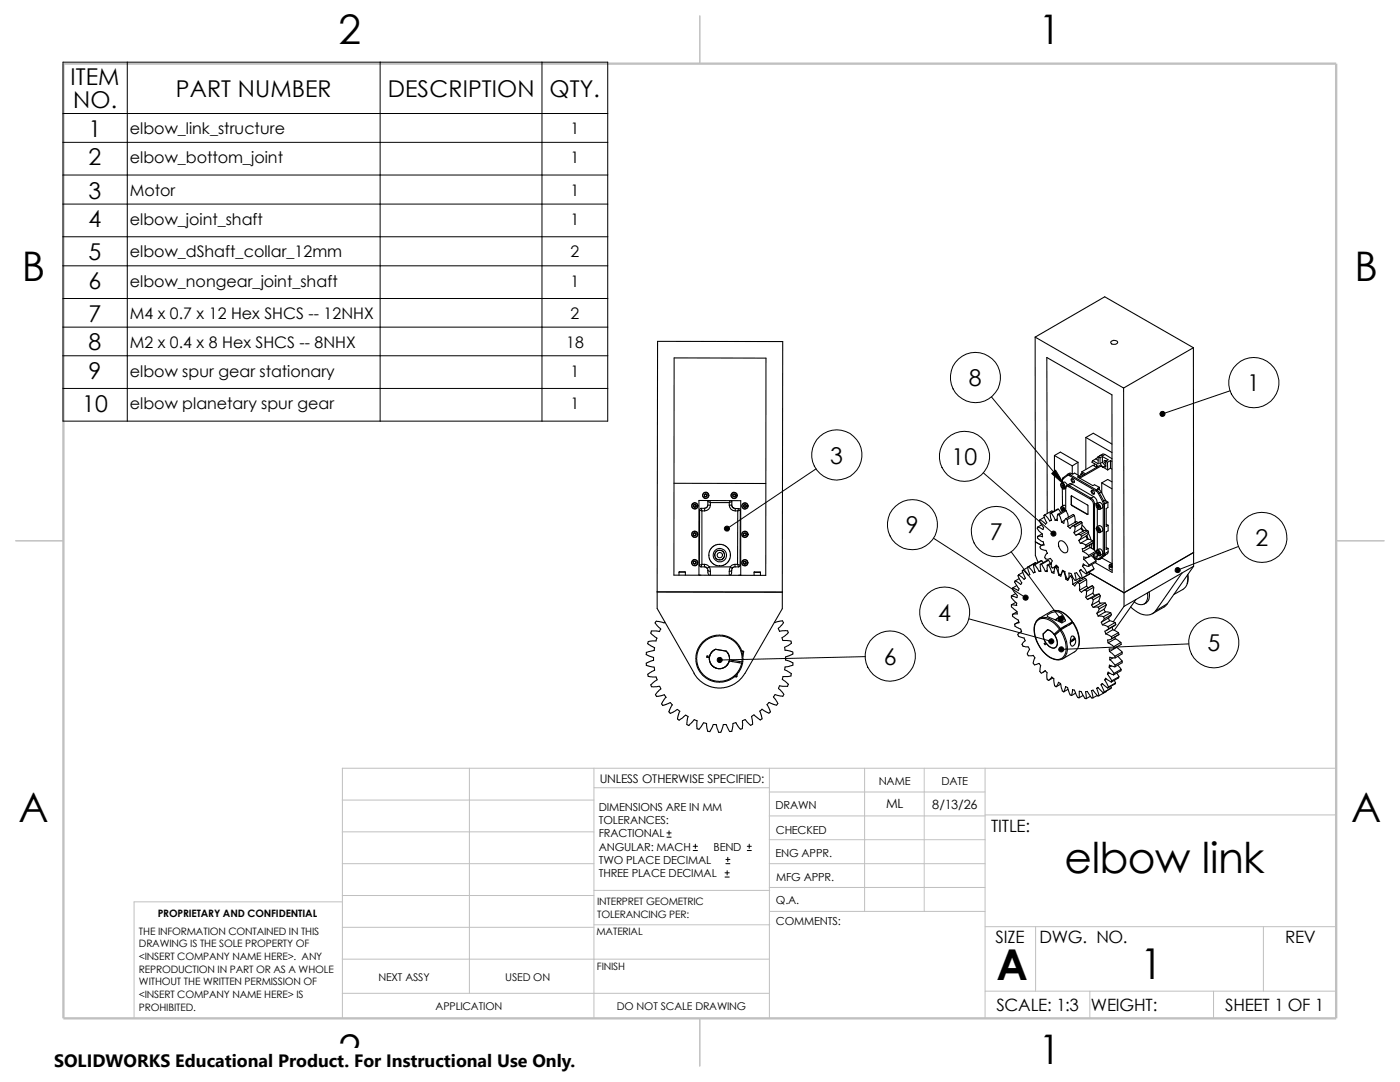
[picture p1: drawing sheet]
<svg xmlns="http://www.w3.org/2000/svg" width="279mm" height="216mm" viewBox="0 0 279 216" stroke-linecap="round" stroke-linejoin="round" font-family="sans-serif">
<g fill="none" stroke="#c0c0c0" stroke-width=".2">
<path d="M68.3 159.6h50.2M93.7 153.3v44.9M118.5 153.3v49.9M118.5 157.2h35M153.5 153.3v49.9M153.5 158h43.1M172.6 153.3v28.6M184.4 153.3v28.6M196.6 153.3v49.9M266.7 153.3h-198.4v49.9M68.3 178.7h50.2M68.3 172.3h50.2"/>
<path d="M68.3 166h50.2M68.3 180h-41.5v23.2M118.5 177.7h35.1M153.5 167.6h43.1M153.5 162.8h43.1M153.5 172.3h43.1M153.5 177.1h43.1M196.6 162.6h70.1M68.3 198.2h85.2M68.3 191.4h85.2M68.3 185h50.2M118.5 184.5h35.1"/>
<path d="M153.6 181.9h43M196.6 197.8h70.1M196.6 184.9h70.1M206.7 184.9v12.9M217.5 197.8v5.4M242.2 197.8v5.4M252.1 184.9v12.9"/>
</g>
<path d="M139.7 3.2v9.5M3.1 107.9h9.6M266.7 107.9h9.5M139.7 203.2v9.5" fill="none" stroke="#c0c0c0" stroke-width=".21"/>
<path d="M12.7 12.7h254v190.5h-254z" fill="none" stroke="#c0c0c0" stroke-width=".47"/>
<g fill="none" stroke="#000" stroke-width=".21">
<path d="M134.5 71.4l18.4 .1-.1 43.3h-18.3zM206.6 67.3l13.9-8.1 17.7 10.2M206.6 67.3l17.6 10.1M206.6 67.3v40.8M221.7 68.2a.82 .82 0 0 1 1.4 .2 .86 .86 0 0 1-1.4-.1zM224.2 77.4l.1 40.9M238.2 69.4l-14 8M238.2 69.4v40.8M134.5 96.4l18.3 .1M140.6 98.7l.2-.1 .3 .1v.3l-.3 .1-.2-.1zM141.1 98.8a.24 .24 0 0 1-.4 .2 .24 .24 0 0 1 0-.4 .24 .24 0 0 1 .4 .2M141.4 99.9l-.1 .2"/>
<path d="M141.6 99.9l.2 .4M145.7 99.9l-.2 .4M146 99.9v.2M146.3 98.7l.2-.1 .3 .1v.3l-.3 .1-.2-.1zM210.4 90.9l1.2-.7 3.5 2M210.4 90.9v11M210.4 90.9l3.6 2.1M211.7 96.8v-.2a.64 .64 0 0 1 .8 .2 .64 .64 0 0 1 0 .7h-.4M211.8 96.5a.59 .59 0 0 1 .6 .4 .59 .59 0 0 1-.1 .6l-.5-.3zM211.8 96.4l.8-.2 .4 .6M211.9 97v-.2h.2l.2 .2M211.9 97l.2 .3"/>
<path d="M212 97.5v3.5M212.1 96.9h.1M212.1 96.9l-.2 .1M212.1 96.9l.2 .1M212.2 96.9l.1 .1M212.2 95.3v.2M212.2 95.5l-.2 .4M212.2 95.3l-.2 .4v.7M212.3 97v.1M212.3 97v.2l-.2 .1M212.3 97.2l-.2 .1M212.7 97.4l-.2 .1"/>
<path d="M213 94.9h.4M213 94.9l-.8 .6M213 94.7h.5M213 94.7v.2M213 94.7l-.8 .6M213.3 97.1a.36 .36 0 0 0-.4 0 .36 .36 0 0 0-.2 .4M213.3 97.1l4.3 2.5M213.4 96.9a.44 .44 0 0 0-.5 0 .44 .44 0 0 0-.2 .4v4.6M213.4 96.9l4.3 2.5M213.4 96.9l-.1 .2M213.4 94.9l5.4 3.1M213.5 94.7l5.4 3.1"/>
<path d="M213.5 94.7l-.1 .2M213.8 99l.1-.1 3.2 1.9v1.8l-.1 .1M213.8 99v1.7M213.8 99h.1M213.8 99v1.6M213.9 95.5a.55 .55 0 0 1 .4 .8 .53 .53 0 0 1-.4-.8zM213.9 98.9l-.1 .1M213.9 94.5l.2 .1 .4-.2 .9 .6M213.9 94.5l-.4 .2M213.9 94.5l-.4-.1-.4 .3M214 96.6l-.3-.1-.8 .4M214 96.6l4.3 2.5"/>
<path d="M214 96.6l-.6 .3M214 93v1.5M214.2 95.6l-.1-.1a.31 .31 0 0 0-.1 .5 .31 .31 0 0 0 .4 .1M215.1 92.2l-1.1 .8M215.1 92.2v2.6M215.4 95l-.3 .2 3 1.7 .3-.2 1 .5M215.4 95v.4M215.7 94.6v.5M215.7 94.6l.4 .2M215.7 94.6l.3-.2 .4 .3M215.9 94.1l.7 .4M215.9 94.1v.4"/>
<path d="M216.7 87.3l1.5-.9 3.7 2.2M216.7 87.3v6.4M216.7 87.3l5.2 3M217.6 99.6a1.21 1.21 0 0 1 .6 1M217.7 99.4a1.49 1.49 0 0 1 .7 1.2M217.7 99.4l-.1 .2M217.8 97.8a.46 .46 0 0 1 .6 .3 .46 .46 0 0 1-.2 .5l-.4-.4zM218.1 91.9l-.2 .3 1 .6 .1 .3M218.1 97.9a.29 .29 0 0 0-.1 .4 .29 .29 0 0 0 .4 0M218.3 99.1a1.49 1.49 0 0 1 .7 1.2M218.3 99.1l-.6 .3M218.4 92.5v.5"/>
<path d="M218.7 91.6l.5 .3M218.7 91.6l-.6 .3M218.8 98l.4 .5M218.8 92.8l.1 .4M218.9 97.8l-.1 .2M218.9 93.3l-.8-.5-2.2 1.3M218.9 97.8l.5 .6M219.2 91.1v1.4l-1.1-.6M219.2 91.1l.3 .3M219.2 91.2l-.5 .4M219.2 98.5l.8 1.6M219.2 97.6l.6 .6"/>
<path d="M219.2 97.6l-.3 .2M219.4 98.4l.9 1.5M219.4 98.4l-.2 .1M219.4 97.2l-.4 .3 .2 .1M219.4 97.2v.5M219.5 91.4v1.1M219.5 92.5l.6 .7M219.6 90.9l-.2 .1M219.7 93h-.3l-4 2.2M219.7 93l-4.2 2.4M219.7 93l.4 .2M219.8 98.2l-.4 .2"/>
<path d="M219.8 98.2l.8 1.6M219.9 96.4v1.9M219.9 96.4l2 1.1M220 91.1l1.1 .6-.4 .3M220 91.1l-.5 .3M220 91.1v1.1M220 92.2l.6 .8M220 92.2l-.5 .3M220.1 93.2h.1M220.1 93.2l1 .6M220.3 99.9l.1 .7M220.3 99.9l-.3 .2"/>
<path d="M220.5 90.7l-.5 .3-.2-.2-.6 .3M220.5 90.7l1.4 .8M220.5 90.7l-.4-.1-.6 .3M220.6 91.9l.1 .3M220.6 99.8l-.3 .1M220.6 93h.1M220.6 93l-.5 .2M220.6 99.8l.2 .6M220.7 92l-.1-.1a.28 .28 0 0 0-.3 .3 .28 .28 0 0 0 .3 .3h.1M220.7 99.9l.4 .3M220.7 92l.3 .2M220.7 92v1.2h-.6"/>
<path d="M221 92.2l.1 1.6M221.6 91.9l-.6 .3M221.6 93.4l-.5 .4M221.6 93.4l.3 .2M221.6 91.9l.3 .2M221.6 91.9v1.5M221.9 96.1l-.8-.4-1.2 .7M131.1 118.1l25 .1M135.5 114.2h1.3M135.5 114.2v.6M136.8 114.2v.6M138.4 106.5l.2-.2 .3 .2v.3l-.3 .1-.2-.1z"/>
<path d="M138.4 100.8l.3-.2 .2 .2v.3l-.2 .1-.3-.1zM138.4 112.1l.2-.1 .3 .1v.3l-.3 .2-.2-.2zM138.9 112.3v-.1a.25 .25 0 0 0-.3-.2 .25 .25 0 0 0-.2 .4 .25 .25 0 0 0 .5 0v-.1M139.5 114.7l.4 .1M139.5 114.8v-14.9h8.3v14.9M139.6 112.8l.1 .2 .2 .1M139.6 101.8l.5 .1M139.6 101.8v11M139.9 101.4l-.3 .4M139.9 101.4l.2 .5M139.9 101.4h.7M139.9 113.1h.7"/>
<path d="M140.1 112.6l-.2 .5M140.1 112.6l-.5 .2M140.1 112.6h.5M140.1 101.9v10.7M140.1 101.9h.5M140.6 112.6l.5 .1 .5 .4M140.6 112.6v.5M140.6 113.1l.5 .3M140.6 101.4v.5M141.3 100.1l.5 .2M141.3 113.8v.6l.3 .4M141.3 100.1v.7"/>
<path d="M141.3 100.8l-.2 .4-.5 .2M141.3 113.8l.5 .2M141.3 100.8h.5M141.6 113.1l-.2 .1a.34 .34 0 0 0-.1 .6M141.6 113.1l.2 .9M141.6 113.1h4.2M141.8 114v.8M141.8 100.8a1.16 1.16 0 0 1-1.2 1.1M141.8 100.3v.5M141.8 100.3h3.7M145.5 114v.8M145.5 100.8a1.16 1.16 0 0 0 1.2 1.1"/>
<path d="M145.5 100.3v.5M145.8 113.1l.3 .3M145.8 113.1l-.3 .9M146 100.8l.3 .5 .4 .2M146 113.8l-.5 .2M146 113.8v.8l-.3 .2M146 100.1l-.5 .2M146 100.1v.7h-.5M146.1 113.4l-.1 .4M146.7 113.1l-.4 .1-.2 .2M146.7 112.6a1 1 0 0 0-.9 .5M146.7 112.6v.5"/>
<path d="M146.7 112.6h.5M146.7 113.1h.7M146.7 101.5v.4M146.7 101.9h.5M146.7 101.5h.7M147.2 112.6l.5 .2M147.2 112.6l.2 .5M147.2 101.9v10.7M147.4 101.5l-.2 .4M147.4 101.5l.3 .3M147.7 112.8l-.1 .2-.2 .1M147.7 101.8l-.5 .1"/>
<path d="M147.7 101.8v11M147.8 114.7l-.4 .1M148.4 112.1l.2-.1 .3 .1v.3l-.3 .2-.2-.2zM148.4 106.5l.3-.2 .2 .2v.3l-.2 .1-.3-.1zM148.4 100.8l.3-.1 .2 .1v.3l-.2 .2-.3-.2zM148.5 106.8a.28 .28 0 0 0 .4-.2 .28 .28 0 0 0-.4-.3 .28 .28 0 0 0-.1 .4l.1 .2M150.5 114.2h1.3M150.5 114.2v.6M151.8 114.2v.6M156.1 118.2v3.3l-7.4 12.9-1.3 1.4-1.2 .9-1.2 .4-1 .2-1.3-.1-1.1-.3-1-.4-1.5-1.2-.6-.9M156.1 118.2l.1-50-25-.1-.1 53.3 7.5 13M201.8 118.9v.4l1.1 1.1v.4l-1.1-.1"/>
<path d="M202.1 117.3v.1a.54 .54 0 0 0 .3 .7l.2 .3a.57 .57 0 0 1 .4 .8l-1.2-.3M202.6 115.9v.1a.5 .5 0 0 0 .2 .7l.6 .8-.2 .4-1.1-.6M202.7 118.4l-.9 .5M202.9 116.8l-.8 .5M203.3 114.7a.46 .46 0 0 0 .1 .7l.2 .4a.49 .49 0 0 1 .1 .8l-1.1-.7M203.4 115.4l-.8 .5M204.1 114.2l-.8 .5M204.2 113.7l-.2 .2 .6 1.5-.1 .2-1.2-.9M205.1 113.2l.2-.1 .9 1.2M205.1 113.2l.4 1.4-.1 .2h-.2l-1-1.1M205.1 113.2l-.9 .5M206.2 112.7l.4 1.5-.4 .1"/>
<path d="M206.5 112.7l.9 1.3M206.5 112.7h-.3M206.5 114.1l-.3 .2M206.6 108.1v2.7l.6 1.4M206.6 108.1l1.3 .7M206.7 112.3l-.2 .1M206.7 112.3l.1 .1M206.7 112.3l-1.6 .9M207.1 107.1v.3l.7 .6a.8 .8 0 0 1 .6 .8h-.3a.5 .5 0 0 0-.5 .5 .5 .5 0 0 0 .6 .4l.2 .1a.65 .65 0 0 1 .6 .6M207.1 105.2l-.1 .1a.72 .72 0 0 0 .5 .8l.5 .5 .1 .5-.5-.1-.5 .1M207.6 103.7l-.2 .2 .9 1.3-.1 .4-1.1-.4M207.6 112.6l.1 1.4h-.3"/>
<path d="M207.6 112.6h.3M207.7 113.8l-.3 .2M207.9 112.6l.7 1.4M207.9 104.7l-.8 .5M207.9 111.9l-1.7 .8M207.9 111.9l.3 .4M207.9 111.9l-1.4 .8M208 106.5l-.9 .6M208.3 108.6l-.4 .2M208.4 103.2l-.8 .5M208.5 102.7l1 1.2M208.5 102.7l-.2 .2 .1 .3 .5 1.1-.2 .3-1.1-.9"/>
<path d="M209 110.4h.1M209 113.8l-.4 .2M209 102.5l-.1-31.2 13 7.5 .1 35.4-3.4-1.9M209 112.8v1.2h-.4M209 112.8h.3M209 110.4l-.2 .1a.6 .6 0 0 0-.2 .9 .6 .6 0 0 0 .9 .1l.1-.1M209.3 111.8h-.3l-1.4 .8M209.3 111.8l.3 .6M209.3 111.8l-1.4 .8M209.3 112.8l.6 1.5M209.6 102.4l.2 1.4-.3 .1M209.6 102.4h.2"/>
<path d="M209.6 111.4l-.1 .1M209.6 111.4l.2 .2a.44 .44 0 0 1 0 .7v.1a.62 .62 0 0 0 .1 .8 .61 .61 0 0 0 .9-.4l.4 .4v.6a.78 .78 0 0 0 .4 .9M209.8 103.8l-.3 .1M209.8 112.5l-.5 .3M209.8 102.4l.8 1.4M209.8 112.3l-.8 .5M210.1 102.1l-.2-.2-1.4 .8M210.4 114l-.5 .3M210.5 113.2l-.1 1.2-.5-.1M210.5 113.2l.3 .1M210.8 113.3l.5 1.5M210.9 112.9l-.5 .3"/>
<path d="M210.9 112.9l-.4 .3M211 103.5l-.4 .3M211.1 102.6l-.1 1.3-.4-.1M211.1 102.6l.3 .1M211.2 113.2l-.4 .1M211.2 101.6l-1.6 .8M211.2 101.6l.5 .7M211.2 101.6l-1.4 .8M211.3 108.1a.81 .81 0 0 1 1.3 .4l.5 .9a.7 .7 0 0 1-.4 .9 .7 .7 0 0 1-.9-.4l-.5-.9zM211.4 102.7l.4 1.5M211.5 114.7l-.2 .1M211.7 101.4l.1-.2 .2-.2 .5 .4 .1 .5"/>
<path d="M211.8 114.6l-.2 .1M211.9 101.7v-.3l.4 .2v.3h-.2M211.9 101.7l.2 .2M212.1 114l.3 .1M212.1 114l-.4 1-.4-.2M212.2 101.5l.1 .1M212.2 113.9l-.1 .1M212.2 101.5l-.3 .2M212.3 101.6h.1M212.3 101.8l-.2 .1M212.4 114.1l.3 1.5M212.5 103.8l-.7 .4"/>
<path d="M212.5 101.8l-1.4 .8M212.5 114l-.1 .1M212.5 114l-.5-.2-.2 .7-.2 .2M212.5 101.8l.3 .1M212.5 101.9l-.2-.6-.5-.1v.4l.2 .5M212.5 114l.3 1.1 .2 .4 .2 .1M212.7 101l-.3-.2-.6 .3M212.7 103.5l.3 .2M212.7 103.5l-.3 .4-.1 .5-.5-.2M212.8 101.9l-1.4 .8M212.8 101.9l.4 1.3M212.9 115.4l-.2 .2"/>
<path d="M213 103.7l.1 .7v.6M213.2 115.6h.1M213.2 115.6l.1-1.3 .2 .1a.51 .51 0 0 1 .5 .6 .86 .86 0 0 0 .7 .8M213.6 115l-.5 .8-.4-.2M213.6 115l.3 .2M213.8 100.7l.1 .2M213.8 100.6v.1M213.8 100.6l.2 .2M213.9 114.8l-.3 .2M213.9 100.9l3.1 1.8M213.9 115.2l.2 1.4M214 100.8l3 1.8"/>
<path d="M214 100.8l-.1 .1M214 115.1l-.1 .1M214.3 104.9l.2 .3M214.3 104.9l-.5 .3a.28 .28 0 0 1-.3 .2 .28 .28 0 0 1-.3-.3l-.1-.1M214.3 106.3l.2 .2a.37 .37 0 0 0 .2 .3 .37 .37 0 0 0 .4-.2l.5 .1M214.4 102.9l-.2-.2-1.5 .8M214.4 102.9l-1.4 .8M214.4 102.9l.1 1.3M214.5 104.2l.3 .3M214.5 104l.7 .3M214.5 104.2l-1.4 .8M214.5 105.2l-.2 1.1"/>
<path d="M215.1 116.2l.3 .3M215.1 116.2l-.5 .5a.22 .22 0 0 1-.2 .1 .22 .22 0 0 1-.2-.2h-.1M215.3 107.8l.3 .6M215.4 113.9l.3 .5a.72 .72 0 0 1 .1 1M215.4 116.5v1.3M215.4 113.9l.3-.3 1.1 .9M215.5 115.4v.3M215.5 115.7l.2 .2M215.5 115.7l-1.4 .9M215.6 115.3l-.9 .5M215.6 108.4h.4l.7 .4M215.6 106.7l.3 .3"/>
<path d="M215.7 104.1l-1.7 .9M215.7 104.1l-1.4 .8M215.7 105.5l-1.4 .8M215.7 104.1l.2 .2M215.7 105.5l.4 .5M215.8 105.4l.4 .5zM215.8 113.7l-.4 .2M215.8 115.4l-1-1.1-.3 .1 .2 1.4M215.9 107l-.6 .8M215.9 104.8l1 1M215.9 104.3l-1.4 .9M215.9 104.3v.8l-.2 .4"/>
<path d="M216 113l.2-.5 .7 .4 .4 .1M216 113l.5 .6 .4 .7M216.1 110.1l1.2 .7M216.3 111.6l1 1.1M216.5 112.7l-.5 .3M216.6 117.7l.3 .3M216.6 117.7l-.5 .2a.29 .29 0 0 1-.3 .2 .29 .29 0 0 1-.3-.2l-.1-.1M216.7 108.8l.1 .3M216.7 119.2l.3 .4 .9-.3M216.7 107l-1.4 .8M216.8 109.1l-.3 .3-.5 .1 .1 .6M216.8 115.7l-1.4 .8"/>
<path d="M216.8 117l-1.4 .8M216.8 115.7v1.3M216.8 117l.4 .3M216.8 115.7l-.3-.3-1.4 .8M216.9 106.9l.2 .7zM216.9 114.3l-.1 .2M216.9 118l-.2 1.2M217 107.6l-1.4 .8M217 107.6l1.1 .3M217 102.6h.1M217 111.2l-.7 .4M217 102.6v.1"/>
<path d="M217.1 105.9h-.9l-1.4 .9M217.1 105.9l.2 .3M217.1 105.9l-1.5 .8M217.2 106.4l.5 1.3M217.3 110.8v.3M217.3 106.2l-.3 .6a.38 .38 0 0 0-.3 .3 .38 .38 0 0 0 .2 .3l.1 .2M217.3 106.2l-1.4 .8M217.3 111.1h-1v.5M217.3 114.2l.1 .4M217.3 114.3l7 4M217.3 112.7v.3M217.4 114.6l-1.6 .8"/>
<path d="M217.4 108.8l.2 .5M217.4 114.6h-.1M217.6 109.3l-1.5 .8M217.6 109.3l.4 .1 .7 .6M217.8 110.9l.9 1M217.9 112.7l.4 .8M217.9 108.5l-.1 .9M217.9 108.5l-1.4 .8M217.9 119.3l.3 .4M218 116.9l-1.8 1M218 116.9l-1.4 .8M218 116.9l.3 .3"/>
<path d="M218.1 107.9l.1 .3M218.1 118.4l.4 .4M218.1 107.9l-1.4 .9M218.1 118.4l-1.4 .8M218.2 119.7l-.4 1M218.2 108.2l-.3 .3M218.2 108.2l-1.4 .9M218.2 100.6h.2M218.2 100.6v9M218.2 110.6v.7M218.2 111.3h.3M218.3 117.2l-.2 1.2"/>
<path d="M218.3 117.2l-1.4 .8M218.3 113.5l-1.5 1M218.3 113.5l-1.4 .8M218.4 100.6v9.2M218.5 111.3l-.1 .2M218.5 110.4v.9M218.7 110l-1.4 .8M218.7 110v.3l-1.4 .8M218.7 111.9l-1.4 .8M218.7 111.9v.3l-1.4 .8M218.8 105.5l.1-.3a.74 .74 0 0 1 .6 1.1l-.3-.1M218.8 100.7a.53 .53 0 0 1 .6 .2 .53 .53 0 0 1-.1 .7l-.4-.3z"/>
<path d="M218.8 110.1v-.2a.62 .62 0 0 1 .8 .2 .62 .62 0 0 1-.1 .8l-.3-.1M218.8 100.9v-.3a.65 .65 0 0 1 .7 .2 .65 .65 0 0 1 0 .8h-.3M218.8 105.5h.1M218.8 111.5h.1M218.8 111.5h.4M218.8 105.3l.1-.1a.59 .59 0 0 1 .6 .4 .59 .59 0 0 1-.2 .7l-.4-.4zM218.9 109.8l.4-.2a.7 .7 0 0 1 .7 1l-.5 .3M218.9 100.5l.4-.2a.72 .72 0 0 1 .7 1.1l-.5 .2M218.9 105.2l.4-.3a.74 .74 0 0 1 .7 1.1l-.5 .3M218.9 109.9a.59 .59 0 0 1 .6 .3 .59 .59 0 0 1-.2 .7l-.4-.4-.1-.4zM218.9 111.5l.3 .2 .3-.1M219 110.4v-.2l.2-.1 .2 .3v.2h-.2"/>
<path d="M219 100.3v.2M219 101.4v3.7M219 106v3.7M219 110.7v.2M219 110.4l.2 .2M219 101.1l.2 .2M219 105.7l.2 .3M219 100.3l-.6 .3M219 110.9l-.5 .4M219 110.9l-.1 .4-.4 .3M219.2 101.6h.1M219.2 100.9v.1"/>
<path d="M219.2 101l-.2 .1M219.2 101l.1 .1M219.2 110.2l.1 .2M219.2 100.9l.1 .2M219.2 105.6l.2 .1-.2-.2h-.2v.2M219.2 105.5l-.2 .2M219.2 110.2h.1M219.2 110.2l-.2 .2M219.2 111.5l.3 .1M219.3 119.9l.3 .5M219.3 119.9l-1.5 .8M219.3 118.5l-.6 .2-1.6 .9"/>
<path d="M219.3 110.4h.1M219.3 101.1h.1M219.3 118.5l-1.4 .8M219.3 101.1l-.1-.3-.2 .1v.2M219.3 101.1v.2h-.1M219.3 101.2l-.1 .1M219.3 118.5l.3 .4M219.4 105.7v.3h-.2M219.4 110.5l-.2 .1M219.4 105.9l-.2 .1M219.6 118.9l-.3 1M219.6 118.9l-1.4 .8"/>
<path d="M219.8 111.4l-.4 .2M219.8 111.4l-.3 .2M219.9 111.3l2.1 1.2-.6 .3 .2 .3 .4 .1M220 110.9l-.8 .6M220 110.9l.3 .1M220 100.1l.2 .5M220.2 100.6v9.9M220.2 100.6h.2M220.2 110.5h.2M220.2 110.5l-.2 .4M220.3 111l-.8 .6M220.4 110.5l-.1 .5"/>
<path d="M220.4 100.6v9.9M220.6 110.7l-.3 .3M220.6 110.7l-.8 .7M220.8 100.4l-.4 .2M220.8 104.6l.3 .2M220.8 109.3l.3 .1M221.1 100.2l-.3 .2M221.1 100.2v1.1l-.3 .2v3.5l.3-.2M221.1 110.1v.3l-.5 .3M221.1 104.8v1.1l-.3 .2v3.5l.3-.2M221.1 109.4v.7M221.1 110.1l-.7 .4"/>
<path d="M221.4 112.9v.6l.6 .2M221.6 112.6h-.1a.31 .31 0 0 0-.1 .3 .31 .31 0 0 0 .1 .3h.5M221.8 112.7h.2M221.8 112.7l-.1 .2 .3 .1M221.8 112.7v.2M221.9 112.9h.1M224.3 118.3v2.7M226.7 119.6l-2.4 1.4M226.7 119.6l-4.3 6.2M229 118.3a1.57 1.57 0 0 1-.3 1.9 1.57 1.57 0 0 1-1.9 .2l-.4-.3M229.3 118.1a1.85 1.85 0 0 1-1 2.4M235.9 114.3l-9.2 5.3"/>
<path d="M235.9 114.3l-5.3 7.6M237 114.7a2.88 2.88 0 0 1-.9 2.9l-1.8 1M237.1 114.7l-.1 1.7M238.2 110.2l-13.9 8.1M238.2 110.2v2.8M238.2 113l-2.3 1.3M238.2 113l-5.2 7.5M128.9 130.6l1 .4a.48 .48 0 0 1 .5 .5 .48 .48 0 0 1-.6 .5l-.9 .3M129 132.4v.4M129 132.8l.9 .2a.6 .6 0 0 1 .7 .6l-.5 .4a.92 .92 0 0 0-.8 .7v.1a1.11 1.11 0 0 0 1.3 .3 .46 .46 0 0 1 .5 .5l-1.2 1.1 .1 .3M129.2 128.4l.8 .5a.55 .55 0 0 1 .6 .3 .55 .55 0 0 1 0 .6l-1.2 .2a.38 .38 0 0 0-.4 .6M130 125.9v.2a.42 .42 0 0 0-.1 .4 .42 .42 0 0 0 .4 .2l.6 .5a.46 .46 0 0 1 0 .6 .46 .46 0 0 1-.6 .1l-.9 .1-.2 .4"/>
<path d="M130 137l1.7-.1 .2 .6M130.8 124.3l.7 .9a.42 .42 0 0 1 .2 .7h-1.7M131.9 137.5l-.7 .5a.56 .56 0 0 0-.2 1l.9-.1a.64 .64 0 0 1 1 .2l-.5 .7a.62 .62 0 0 0-.1 1M132.7 124.1l-.2 .2-1.1-.3a.43 .43 0 0 0-.7 .3M141.2 130.9l-.1 .2M141.6 131.2v.8l.3 .6 .6 .5 .6 .3h.7l1-.3 .5-.7 .2-.5 2.7 .4-.5 1.5-.6 .8-1.2 .9-1 .4-1.3 .2-1.4-.2-1.3-.6-.9-.8-.7-1-.4-1.5v-1.2l.2-1 .6-1.1 .8-.8 1-.7 1.5-.5h1.2l1.7 .6 .8 .6 .7 .8 .4 .7 .4 1.2v1.5M142.9 129.6l2 .3M144.9 129.9l.6 .8 .1 1-.5 1.1-.8 .5-.5 .1-1-.1-.6-.3-.5-.8-.1-.5 .1-1 .4-.7 .8-.5-.9 .7-.4 .8-.5-.1v.2l.5 .1M144.9 129.9l.6 .8 .1 1 2.5 .4M146.1 131.7l-.1 .3M146.3 131.8l-.1 .2M146.7 134.9l.4 .1"/>
<path d="M147.1 135l-.2 .1-.3-.1M147.2 134.5l-.1 .5M147.6 132l-.1 .2M148 129.8l.4 .2M148 130h.4M148.1 132.1h.2M148.1 132.1l-.1-1.5-.3-1.1-.4-.7-.6-.7-.8-.6-1.7-.6-1.5 .1-1.1 .3-.7 .4-1 1.1-.8 1.5v1.7l.5 1.6 1.2 1.4 .8 .6 .9 .2 .9 .2 1-.1 1.1-.3 .7-.5 1.1-1 .4-.8 .3-1M148.4 130l-.1 1M155.6 136.8l-.1 .1a.65 .65 0 0 0 .3 .9l.6 .7M156.1 123.9l-1.5 .3M156.2 123.9a.63 .63 0 0 1-.2 .9l-.2 .1a.61 .61 0 0 0-.3 .9l.1 .2 .8-.1a.67 .67 0 0 1 .9 .3l-.9 .8a.44 .44 0 0 0-.2 .7 .44 .44 0 0 0 .6 .1 .99 .99 0 0 1 1.1 .3v.1a1.08 1.08 0 0 1-1 .8 .41 .41 0 0 0-.2 .7l1.5 .4M156.3 135l-.2 .6 1.3 1"/>
<path d="M156.4 138.6l-.2 .3-1.1-.2a.45 .45 0 0 0-.7 .3l.3 .5a.86 .86 0 0 1 .4 1l-.1 .2M157.3 136.5v.1a.5 .5 0 0 1-.7 .3h-1M158.2 130.5l-.8 .4a.64 .64 0 0 0-.6 .8l1.4 .5M158.2 130.1v.4M158.2 132.3v.1a.44 .44 0 0 1-.1 .4 .44 .44 0 0 1-.5 .1l-.5 .2a.45 .45 0 0 0-.5 .5l.9 .5a.46 .46 0 0 1 .4 .6 .46 .46 0 0 1-.6 .3h-1M201.8 120.7v.2a.52 .52 0 0 0 .5 .6l.1 .1a.86 .86 0 0 1 .6 .9l-.9 .1M202.1 122.6v.4l.7 .5a.62 .62 0 0 1 .5 .6l.1 .1-.4 .1a.37 .37 0 0 0-.5 .5l.1 .2 .7 .3a.49 .49 0 0 1 .5 .5 .49 .49 0 0 1-.4 .5l-.3 .3 .1 .1a1.55 1.55 0 0 0 1.2 .7l.1 .2a.45 .45 0 0 1-.3 .6l-.2 .4 .1 .3 .6 .2a.58 .58 0 0 1 .7 .3 .58 .58 0 0 1-.3 .7 .52 .52 0 0 0 .1 .7 .52 .52 0 0 0 .7 .1l.3-.1 .1 .2a.46 .46 0 0 1 0 .7 .52 .52 0 0 0 .1 .8l.1 .2 .8-.3M202.7 120.2l-.9 .5M202.9 122.1l-.8 .5M203.3 124.1l-.7 .4M203.9 126l-.3 .2M206.5 124.6a6.7 6.7 0 0 0 3.9 7h.2"/>
<path d="M206.5 124.5a1.86 1.86 0 0 1 2.9-1.1l1 .6 1.2 1.4M207.3 132.4h.1M207.3 132.4l.4 .4-.1 .7a.49 .49 0 0 0 .1 .7 .49 .49 0 0 0 .7-.2l.2-.2 .1 .2a.45 .45 0 0 1 .2 .7v.1a.74 .74 0 0 0 .4 1M207.4 123.4l2.4-1.4a2.97 2.97 0 0 1 3.3 1.1l.9 1M208.2 126.5l.1 .8 .4 .9-.3 .2M208.6 133.9l-.4 .3M208.7 128.3l-.3 .1M209 125.7a1.92 1.92 0 0 1 1.4 .9M209 125.7a2.75 2.75 0 0 1 1.9 3.2 .94 .94 0 0 1-1.5 .1l-.6-.6-.4-.8-.2-1.1M209 125.7l-.8 .8M209.1 122.6l.3-.1a1.98 1.98 0 0 1 3.2 1.4l-.7 .4-2.7-1.2-.2-.1zM209.3 135.8l.6-.7 .4 .3 .2 1.4 .3 .2"/>
<path d="M210.1 135.3l-.8 .5M210.8 137l.4-.9 .2 .2a.67 .67 0 0 1 .4 .9l.2 .7 .3 .1M211.2 121.9a5.2 5.2 0 0 1 2.8 2.1M211.3 126.1l-.9 .5M211.5 125.6l-1.1 1M211.5 125.6a4.4 4.4 0 0 0-3.6-2.2 2.11 2.11 0 0 0-1.4 2.8 6.4 6.4 0 0 0 4 5.3 1.9 1.9 0 0 0 2.3-2.3l-.2-1.1-.4-1.2-.6-1.1M211.6 125.8l-1.1 1 .4 .8a1.14 1.14 0 0 1-.8 1.7 1.99 1.99 0 0 1-1.3-.9l-.2 .3-.2-.3M211.6 125.4l-.1 .2M211.7 125.6v.1M211.7 136.5l-.9 .5M211.8 125.6a5.4 5.4 0 0 1 .8 5.4 1.82 1.82 0 0 1-1.9 .6M211.8 125.6l-.2 .2"/>
<path d="M212 122.9a2.12 2.12 0 0 0-1.4 .8M212.3 138l.3-1 .5 .2 .2 .7a.7 .7 0 0 0 .6 .9M212.6 123.7l-.6-.8-1.3 .8M212.8 124.9l.1 .1M212.8 124.9l-.5 .2-.7 .6M213.1 137.5l-.8 .5M213.7 128.1l.8-.5-.9 .6M213.9 138.8l.1-1.2 .2 .1a.47 .47 0 0 1 .4 .6l.5 .9h.2M213.9 126.9a1.02 1.02 0 0 1 .8 1 1.02 1.02 0 0 1-.8 1 1.92 1.92 0 0 1 0-2zM214 124.1l-.6 .6M214 124.1l-2.4 1.3M214.1 124.2a5.2 5.2 0 0 1 .8 5.4l-.5 .5-2.4 1.4"/>
<path d="M214.1 124.2a5.6 5.6 0 0 1 1.2 4.7M214.1 124.2l-2.3 1.4M214.2 127l.3 .4M214.5 127.4v.2M214.5 127.4l-.9 .5M214.7 138.3l-.8 .5M215.3 139.2l.1-1.3 .4 .1 .6 1.2 .4 .2M216.2 138.8l-.9 .4M217.6 138.9l-.8 .5M217.8 120.7l.4 .5M218.1 139.2l-.3-.1-.8-1.1h-.3l.1 1.4M218.9 137.4l.2-.2 1.1 1.1"/>
<path d="M218.9 137.4l.4 1.4M218.9 122.4l.3 .5M219 138.8l-.9 .4M219.2 121.2h-1M219.2 121.2l.2 .3M219.2 122.9l1 .2M219.2 137.2l-.3 .2M219.3 138.8l-.2 .1-1-1.2-.3 .1 .3 1.4M219.4 121.5l-.5 .9M219.6 120.4l-1.4 .8M219.8 136.7l.6 1.4M219.8 136.7l.2-.3 1.1 .9"/>
<path d="M219.8 124.2l.2 .5M220 124.7l1.1 .4M220 136.4l-.2 .3M220.2 123.1l.2 .3M220.3 121.6l.3 .5M220.3 121.6l-1.4 .8M220.4 138.1l-.2 .2M220.4 123.4l-.6 .8M220.5 135.7l.1-.4 1.2 .8M220.5 135.7l.7 1.4M220.6 120.3l.2 .4M220.6 120.3l-1.4 .9"/>
<path d="M220.6 120.3l-1 .1M220.6 122.1l-1.4 .8M220.6 122.1l1.1 .2M220.7 126.5l1.1 .5M220.7 137.9l-1.4 .9M220.8 120.7l-.5 .9M220.8 120.7l-1.4 .8M220.8 135.5l-.3 .2M221 134.5l.1-.4 1.1 .6M221 134.5l.9 1.3M221.1 125.1l.2 .3M221.1 128.3l1.2 .7"/>
<path d="M221.2 123.3l.2 .6M221.2 123.3l-1.4 .9M221.2 137.1l-.1 .2M221.3 125.4l-.5 .4a.39 .39 0 0 0-.1 .7M221.4 133.1l.9 1.3M221.4 134.3l-.4 .2M221.4 123.9l-1.4 .8M221.4 130l1.1 .9M221.4 123.9l1.1 .3M221.5 131.7l1 1M221.7 122.3l-1.5 .8M221.7 122.3l.1 .3"/>
<path d="M221.7 136.9l.1 .3M221.8 137.2l-1.4 .9M221.8 127l.1 .3a.4 .4 0 0 1-.6 .4h-.3l.1 .6M221.8 137.2l-1.6 1.1M221.8 122.6l-.6 .7M221.8 122.6l-1.4 .8M221.8 132.9l-.4 .2M221.9 135.8l-.1 .3M221.9 125.1l.2 .5M222.1 125.6l-1.4 .9M222.1 125.6l1.1 .6M222.1 131.3l-.6 .4"/>
<path d="M222.3 129v.4M222.3 129.4l-.9 .1v.5M222.3 134.4l-.1 .3M222.4 135.8l.2 .5M222.5 127.1l.1 .4M222.5 130.9v.4M222.5 133.1l-1.1-.4v.4M222.5 131.3l-1-.2v.6M222.5 132.7v.4M222.5 124.2l.2 .4M222.5 124.2l-1.4 .9M222.6 127.5l-1.5 .8"/>
<path d="M222.6 127.5l1.1 .7M222.6 136.3l-1.4 .8M222.6 136.3l-.1 .2-1.4 .8M222.7 124.6l-1.9 1.2M222.7 124.6l-1.4 .8M222.8 129.1v.1M222.8 129.2l-1.4 .8M222.8 129.2l1.1 .9M222.9 134.3l.4 .7M223.1 132.7l.6 .9M223.1 131l.8 .9M223.2 126.2l-1.4 .8"/>
<path d="M223.2 126.2l.1 .4M223.3 126.6l-1.5 .9M223.3 126.6l-.1 .1M223.3 135l-1.4 .8M223.3 135l-.1 .3-1.4 .8M223.7 128.2l-1.4 .8M223.7 128.2l.1 .4-1.5 .8M223.7 133.6v.3l-1.5 .8M223.7 133.6l-1.4 .8M223.9 130.1l-1.4 .8M223.9 131.9l-1.4 .8M223.9 130.1v.4l-1.4 .8"/>
<path d="M223.9 131.9v.3l-1.4 .9M224.3 121l-2.1 3.1M225.6 121.1a4 4 0 0 0 4.4 1.4l.6-.6M233 120.5l-.7 .6-2.3 1.4M233 120.5l-2.4 1.4M133.5 142.1l.3 .3M134.2 140.6l-.1-.1a.48 .48 0 0 0-.8-.1l-1.1 .4M134.2 140.6l-.7 1.4M135.7 141.9l-.4 .8a.59 .59 0 0 0 .2 .9l.1 .1M135.7 141.9h-.1a.55 .55 0 0 0-1 0l-.8 .4M137.3 143l-.2 .8a.65 .65 0 0 0 .3 .9l.1 .1M137.3 143l-.1-.1a.57 .57 0 0 0-.9 .3l-.8 .5"/>
<path d="M137.5 144.7l.6-.6a.52 .52 0 0 1 .4-.4 .52 .52 0 0 1 .5 .1l.1 1a.5 .5 0 0 0 .4 .7M139.5 145.5l.5-.6a.65 .65 0 0 1 .9-.5l.2 .8a.62 .62 0 0 0 .5 .8h.1M147.7 145.5l-.6-.9a.41 .41 0 0 0-.5-.4 .41 .41 0 0 0-.3 .5l-.1 .5a.52 .52 0 0 1-.6 .8l-.3-.5a.95 .95 0 0 0-.6-.9 .69 .69 0 0 0-.6 .8 .67 .67 0 0 1-.7 .7l-.3-.9a.49 .49 0 0 0-.2-.6 .49 .49 0 0 0-.6 .1l-.7 1.3M148.2 145.4l-.4 .1M150.2 144.5l-.4 .2-.8-.8a.45 .45 0 0 0-.7-.1l-.2 1.5M151.7 143.6l-.8-.6a.49 .49 0 0 0-.7-.2 .49 .49 0 0 0-.1 .8l.1 1M152.1 143.4l-.4 .3M153.5 142.3l-.8-.4a.56 .56 0 0 0-1-.1l-.1 .1 .5 1.5M153.8 142l-.3 .3M154.9 140.7l-.8-.3a.57 .57 0 0 0-1 .1l.7 1.5"/>
<circle cx="140.8" cy="98.8" r=".56"/>
<circle cx="140.8" cy="98.8" r=".64"/>
<circle cx="146.5" cy="98.9" r=".56"/>
<circle cx="146.5" cy="98.9" r=".26"/>
<circle cx="146.5" cy="98.8" r=".64"/>
<circle cx="138.6" cy="112.3" r=".56"/>
<circle cx="138.6" cy="112.3" r=".64"/>
<circle cx="138.7" cy="106.6" r=".62"/>
<circle cx="138.7" cy="106.6" r=".27"/>
<circle cx="138.7" cy="101" r=".27"/>
<circle cx="138.7" cy="100.9" r=".56"/>
<circle cx="138.7" cy="106.6" r=".56"/>
<circle cx="138.7" cy="101" r=".64"/>
<circle cx="143.6" cy="110.8" r="2.17"/>
<circle cx="143.6" cy="110.8" r=".98"/>
<circle cx="143.7" cy="110.8" r=".53"/>
<circle cx="143.7" cy="110.8" r="1.33"/>
<circle cx="148.6" cy="112.3" r=".64"/>
<circle cx="148.6" cy="112.3" r=".27"/>
<circle cx="148.7" cy="106.6" r=".56"/>
<circle cx="148.7" cy="100.9" r=".56"/>
<circle cx="148.7" cy="112.3" r=".56"/>
<circle cx="148.7" cy="106.6" r=".65"/>
<circle cx="148.7" cy="101" r=".25"/>
<circle cx="148.7" cy="101" r=".64"/>
</g>
<g fill="none" stroke="#000" stroke-width=".2">
<path d="M12.6 12.4h108.7v71.6h-108.7zM25.4 12.4v71.6M75.9 12.4v71.6M108.2 12.4v71.6M12.6 22.6h108.7M12.6 28.4h108.7M12.6 34.9h108.7M12.6 40.7h108.7M12.6 47.2h108.7M12.6 53h108.7M12.6 59.6h108.7M12.6 65.3h108.7"/>
<path d="M12.6 71h108.7M12.6 77.5h108.7M197.9 79.2l14.5 17.5M245.5 78l-13.5 4.6M162.9 93.6l-17.8 11.9M196.3 94.4l13.9 12.1M186.3 107.4l18.4 11.9M201.8 110.1l9.9 13.5M247.1 109.1l-12.1 4.6M172.7 131l-29.1 .7M193.4 123.5l16.4 4.5M237.2 128.5l-25.4 1.1"/>
<path d="M133.1 167h.8M133.1 166.2h.8M133.5 165.8v.8M138.3 169.7h.9M138.3 168.9h.9M138.8 168.4v.9M144.7 175h.8M144.7 174.2h.8M144.9 172.3h.8M144.9 171.5h.8M145.1 173.7v.9M145.2 171.1v.8"/>
<path d="M149.1 169.7h.8M149.1 168.9h.8M149.5 168.4v.9"/>
<circle cx="194.7" cy="75.3" r="5"/>
<circle cx="250.2" cy="76.3" r="5"/>
<circle cx="167" cy="90.8" r="5"/>
<circle cx="192.5" cy="91.1" r="5"/>
<circle cx="182.1" cy="104.7" r="5"/>
<circle cx="198.9" cy="106.1" r="5"/>
<circle cx="251.8" cy="107.2" r="5"/>
<circle cx="177.7" cy="130.9" r="5"/>
<circle cx="188.5" cy="122.1" r="5"/>
<circle cx="242.2" cy="128.2" r="5"/>
</g>
<g fill="#000" stroke="#000" stroke-width=".2">
<path d="M209.9 94.5l.8-.7 1.7 2.9z"/>
<circle cx="232" cy="82.6" r=".51"/>
<circle cx="145.1" cy="105.5" r=".5"/>
<circle cx="204.7" cy="119.3" r=".52"/>
<circle cx="210.2" cy="106.5" r=".52"/>
<circle cx="235" cy="113.8" r=".52"/>
<circle cx="143.6" cy="131.7" r=".51"/>
<circle cx="209.8" cy="128" r=".51"/>
<circle cx="211.7" cy="123.6" r=".51"/>
<circle cx="211.8" cy="129.6" r=".51"/>
</g>
<path d="M10.8 209.2h104.1v6.7h-104.1z" fill="#fff"/>
<g font-size="8.5">
<text x="212.5" y="174.1">elbow link</text>
<text x="198.8" y="195.5">A</text>
<text x="227.5" y="195.3">1</text>
</g>
<g font-size="8.1">
<text x="67.6" y="8.8">2</text>
<text x="207.3" y="8.8">1</text>
<text x="4.4" y="56.1">B</text>
<text x="270.3" y="56.1">B</text>
<text x="3.7" y="164.1">A</text>
<text x="269.6" y="164.1">A</text>
<text x="67.6" y="212.3">2</text>
<text x="207.3" y="212.3">1</text>
</g>
<g font-size="4.6">
<text x="14.1" y="17">ITEM</text>
<text x="14.6" y="21.5">NO.</text>
<text x="35.1" y="19.3">PART NUMBER</text>
<text x="77.4" y="19.3">DESCRIPTION QTY.</text>
<text x="17.7" y="27.3">1</text>
<text x="17.7" y="33">2</text>
<text x="17.7" y="39.6">3</text>
<text x="17.7" y="45.3">4</text>
<text x="17.7" y="51.9">5</text>
<text x="17.7" y="57.6">6</text>
<text x="17.7" y="64.2">7</text>
<text x="17.7" y="69.9">8</text>
<text x="17.7" y="75.6">9</text>
<text x="193.4" y="77">8</text>
<text x="16.4" y="82.1">10</text>
<text x="248.9" y="78.1">1</text>
<text x="165.7" y="92.5">3</text>
<text x="189.9" y="92.8">10</text>
<text x="180.8" y="106.4">9</text>
<text x="197.6" y="107.8">7</text>
<text x="250.5" y="109">2</text>
<text x="187.2" y="123.9">4</text>
<text x="241" y="130">5</text>
<text x="176.4" y="132.6">6</text>
</g>
<text font-size="3.6" x="10.8" y="213">SOLIDWORKS Educational Product. For Instructional Use Only.</text>
<g font-size="3.4">
<text x="197.8" y="166">TITLE:</text>
<text x="198.7" y="188.1">SIZE</text>
<text x="207.5" y="188.1">DWG. NO.</text>
<text x="256.5" y="188.2">REV</text>
<text x="198.8" y="201.7">SCALE: 1:3</text>
<text x="217.7" y="201.8">WEIGHT:</text>
<text x="244.5" y="201.7">SHEET 1 OF 1</text>
</g>
<g font-size="3.2">
<text x="25.9" y="26.8">elbow_link_structure</text>
<text x="113.9" y="26.8">1</text>
<text x="25.9" y="32.6">elbow_bottom_joint</text>
<text x="113.9" y="32.6">1</text>
<text x="25.9" y="39">Motor</text>
<text x="113.9" y="39">1</text>
<text x="25.9" y="44.9">elbow_joint_shaft</text>
<text x="113.8" y="44.9">1</text>
<text x="25.9" y="51.4">elbow_dShaft_collar_12mm</text>
<text x="113.9" y="51.4">2</text>
<text x="25.9" y="57.2">elbow_nongear_joint_shaft</text>
<text x="113.9" y="57.2">1</text>
<text x="25.9" y="63.6">M4 x 0.7 x 12 Hex SHCS -- 12NHX</text>
<text x="113.9" y="63.6">2</text>
<text x="25.9" y="69.3">M2 x 0.4 x 8 Hex SHCS -- 8NHX</text>
<text x="113" y="69.3">18</text>
<text x="25.9" y="75.2">elbow spur gear stationary</text>
<text x="113.9" y="75.2">1</text>
<text x="25.9" y="81.7">elbow planetary spur gear</text>
<text x="113.9" y="81.7">1</text>
</g>
<g font-size="2.5">
<text x="176.8" y="161.3">ML</text>
<text x="186.1" y="161.4">8/13/26</text>
</g>
<text font-size="2.4" x="119.7" y="156.2">UNLESS OTHERWISE SPECIFIED:</text>
<g font-size="2.2">
<text x="119.5" y="161.8">DIMENSIONS ARE IN MM</text>
<text x="154.8" y="161.5">DRAWN</text>
<text x="175.4" y="156.7">NAME</text>
<text x="187.9" y="156.7">DATE</text>
<text x="119.5" y="164.4">TOLERANCES:</text>
<text x="119.5" y="167.1">FRACTIONAL</text>
<text x="154.8" y="166.3">CHECKED</text>
<text x="119.5" y="172.4">TWO PLACE DECIMAL</text>
<text x="119.5" y="169.8">ANGULAR: MACH</text>
<text x="142.4" y="169.8">BEND</text>
<text x="154.8" y="171">ENG APPR.</text>
<text x="119.5" y="175">THREE PLACE DECIMAL</text>
<text x="154.9" y="175.7">MFG APPR.</text>
<text x="154.9" y="184.7">COMMENTS:</text>
<text x="154.9" y="180.5">Q.A.</text>
</g>
<g font-size="2.1">
<text x="75.5" y="195.7">NEXT ASSY</text>
<text x="100.8" y="195.7">USED ON</text>
<text x="86.9" y="201.5">APPLICATION</text>
<text x="123.1" y="201.6">DO NOT SCALE DRAWING</text>
</g>
<g font-size="2">
<text x="31.5" y="183">PROPRIETARY AND CONFIDENTIAL</text>
<text x="119.2" y="180.6">INTERPRET GEOMETRIC</text>
<text x="119.2" y="183.1">TOLERANCING PER:</text>
<text x="27.7" y="186.5">THE INFORMATION CONTAINED IN THIS</text>
<text x="27.7" y="189.1">DRAWING IS THE SOLE PROPERTY OF</text>
<text x="27.7" y="191.6">&lt;INSERT COMPANY NAME HERE&gt;. ANY</text>
<text x="119" y="186.6">MATERIAL</text>
<text x="27.7" y="194.1">REPRODUCTION IN PART OR AS A WHOLE</text>
<text x="27.7" y="196.6">WITHOUT THE WRITTEN PERMISSION OF</text>
<text x="119.1" y="193.5">FINISH</text>
<text x="27.7" y="199.1">&lt;INSERT COMPANY NAME HERE&gt; IS</text>
<text x="27.7" y="201.7">PROHIBITED.</text>
</g>
</svg>
